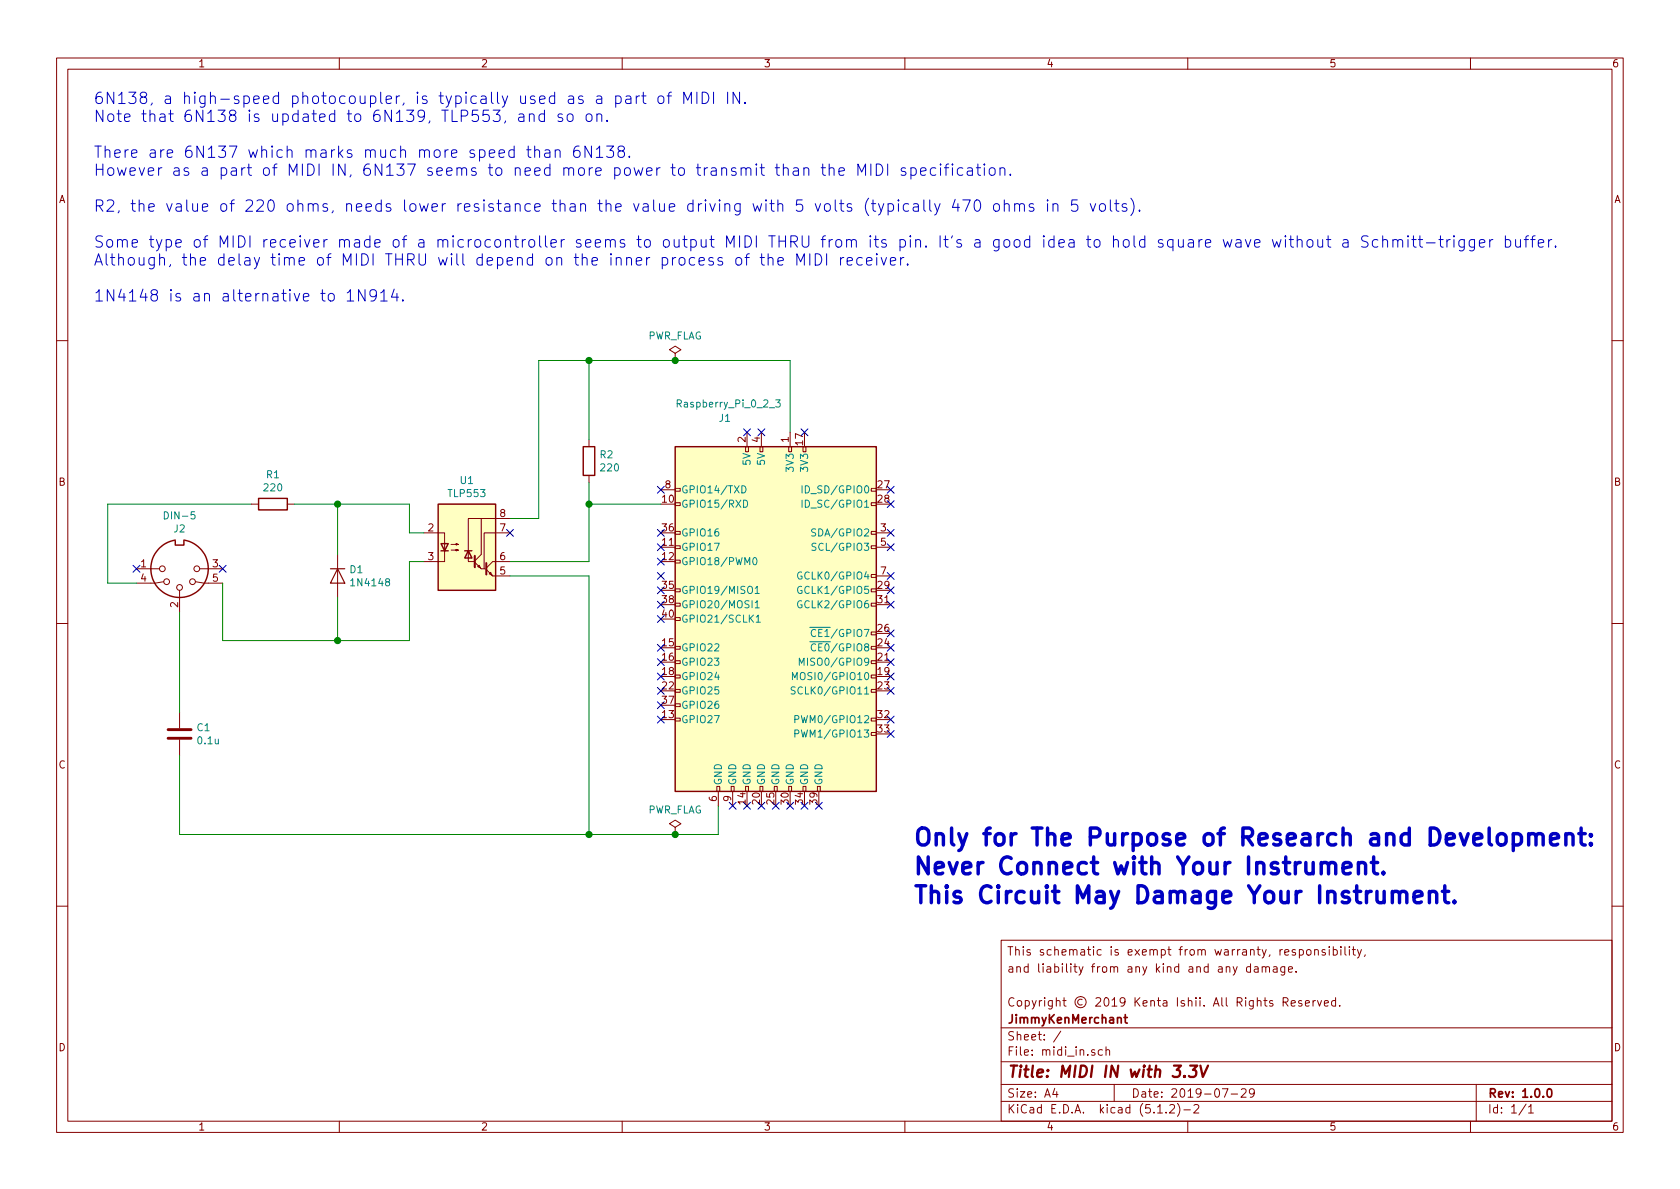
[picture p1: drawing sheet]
<svg xmlns="http://www.w3.org/2000/svg" width="297mm" height="210mm" viewBox="0 0 297 210" stroke-linecap="round" stroke-linejoin="round" font-family="sans-serif">
<g fill="none" stroke="#840000" stroke-width=".18">
<path d="M10 10.3h277v189.9h-277zM12 12.2h273v186.1h-273zM60 10.3v1.9M110 10.3v1.9M160 10.3v1.9M210 10.3v1.9M260 10.3v1.9M10 60.2h2M104.1 77.7v1.3M119.4 62.5l1-.7-1-.6-1 .6 1 .7v1.2M119.4 63.7h.1M131.8 79h.5v.9h-.5z"/>
<path d="M132.1 76.4v2.6M134.4 79h.5v.9h-.5zM134.6 76.4v2.6M139.4 79h.6v.9h-.6zM139.7 76.4v2.6M142 79h.5v.9h-.5zM285 60.2h2M44.4 89.1h1.3M50.8 89.1h1.3M59.7 98v7.7M74.9 94.2h3.7v5.1h-3.7M79.8 97.3h1.2l-.4 .1v-.3l.4 .2"/>
<path d="M79.8 96.3h1.2l-.4 .1v-.3l.4 .2M83.9 99.4l1.2 1.2h.6M85.1 91.7h-2.3v7.6h1M90.2 91.7h-5.1v6.3l-1.2 1.2M90.2 94.2h-4.6v6.4M90.2 99.3h-3.1l-1.1 1.2M104.1 84.1v1.2M116.8 86.6h2.6M119.4 99.1h.9v.5h-.9zM119.4 96.5h.9v.5h-.9zM119.4 94h.9v.5h-.9zM119.4 88.9h.9v.5h-.9z"/>
<path d="M119.4 86.4h.9v.5h-.9zM154.1 96.5h.8v.5h-.8zM154.1 94h.8v.5h-.8zM154.1 88.9h.8v.5h-.8zM154.1 86.4h.8v.5h-.8zM154.9 94.2h2.6M154.9 96.8h2.6M10 110.3h2M24.1 100.6h4.1M29 102.9l-1.6 .2h-3.3M31.7 104.4v3.8M34.5 102.9l1.6 .2h3.3"/>
<path d="M35.3 100.6h4.1M84.5 100.2l.2-.3 .3 .6zM86 100.7l1.1 1.1h3.1M86.5 101.5l.2-.3 .3 .5zM119.4 119.4h.9v.5h-.9zM119.4 116.8h.9v.5h-.9zM119.4 114.3h.9v.5h-.9zM119.4 109.2h.9v.5h-.9zM119.4 106.7h.9v.5h-.9zM119.4 104.1h.9v.5h-.9zM154.1 119.4h.8v.5h-.8zM154.1 116.8h.8v.5h-.8z"/>
<path d="M154.1 114.3h.8v.5h-.8zM154.1 111.8h.8v.5h-.8zM154.1 106.7h.8v.5h-.8zM154.1 104.1h.8v.5h-.8zM154.1 101.6h.8v.5h-.8zM154.9 101.8h2.6M285 110.3h2M31.7 126v2.8M31.7 130.8v2.8M119.4 127h.9v.5h-.9zM119.4 124.5h.9v.5h-.9zM119.4 121.9h.9v.5h-.9z"/>
<path d="M126.7 139.1h.6v.8h-.6zM127 139.9v2.6M129.3 139.1h.5v.8h-.5zM129.5 139.9v2.6M131.8 139.1h.5v.8h-.5zM134.4 139.1h.5v.8h-.5zM136.9 139.1h.5v.8h-.5zM139.4 139.1h.6v.8h-.6zM142 139.1h.5v.8h-.5zM144.5 139.1h.5v.8h-.5zM154.1 129.5h.8v.5h-.8zM154.1 127h.8v.5h-.8z"/>
<path d="M154.1 121.9h.8v.5h-.8zM119.4 146.3l1-.6-1-.7-1 .7 1 .6v1.3M119.4 147.6h.1M10 160.2h2M177 166.3h108v32h-108zM218.7 170.9l-.5 1.4-.2 .1M221.1 171l-.4-.1-.3 .3v.6l.3 .1h.4M221.1 170.4v1.5M221.8 171h.6l.1 .9M222.5 171.3l-.6 .1a.29 .29 0 0 0-.2 .2 .29 .29 0 0 0 .2 .3h.6M223.2 171.1l.2-.2 .3 .1 .1 .9M223.2 170.9v1"/>
<path d="M223.8 171.1a.36 .36 0 0 1 .3-.2 .36 .36 0 0 1 .4 .2v.8M225.2 171h.5l.1 .9M225.8 171.3l-.5 .1a.29 .29 0 0 0-.2 .2 .29 .29 0 0 0 .2 .3h.5M226.9 177.2l.7-.1 .1-.2v-.3l-.2-.2h-.6v1.5M227.2 170.9l-.1 1.4-.2 .1h-.4M227.2 171l-.5-.1-.3 .3 .1 .6 .2 .1h.5M227.2 177.2l.5 .7M227.8 171.4l.7-.1-.1-.3-.4-.1-.2 .2 .1 .8h.5M228.3 177.4l.7-.1v-.3l-.5-.1-.2 .2 .1 .7h.6M229.2 171.8v.1M229.7 168l.4-.1 .4 .3-.1 .6-.3 .1-.4-.1M229.7 167.9v1.5"/>
<path d="M230.1 177l-.3-.1-.2 .2 .1 .3 .4 .1v.3h-.5M230.8 177.4l.7-.1-.1-.3-.4-.1-.2 .2 .1 .7h.5M231.1 168l.2-.1 .4 .1v.8l-.2 .1-.4-.1zM232.2 176.9v1M232.4 168h.1a.37 .37 0 0 1 .6 .1v.8M232.4 167.9v1M232.6 176.9l-.4 .3M232.9 176.9l.4 1 .4-1M234.2 177.4l.7-.1-.1-.3-.4-.1-.2 .2v.7h.6M234.3 168l-.4-.1-.2 .2 .1 .2 .5 .2v.3h-.6M235 167.4v.2M235 167.9v1"/>
<path d="M235.7 168l.4-.1 .3 .3v.6l-.3 .1-.4-.1M235.7 167.4v1.5M236.1 177l-.4-.1-.3 .3 .1 .6 .2 .1 .4-.1M236.1 176.4v1.5M236.9 177.8v.1M237.1 167.4v.2M237.1 167.9v1M237.8 167.4v1.3l.2 .2M238.6 167.4v.2M238.6 167.9v1M239.1 167.9h.5M239.3 167.4v1.3l.3 .2"/>
<path d="M240 167.9l.4 1M240.7 167.9l-.5 1.4-.2 .1M241.4 168.8l-.2 .3M285 160.2h2M60 198.3v1.9M110 198.3v1.9M160 198.3v1.9M177 194.8h108M177 191.8h108M177 187.8h108M177 181.8h108M186.5 192.5l-.4 1h1"/>
<path d="M186.8 193v1M187.6 182.3l-1.3 2M193.5 185.7l-.3-.1-.2 .2 .1 .2 .4 .2v.3h-.5M194.9 185.7l-.4-.1-.3 .3 .1 .6 .2 .1 .4-.1M195.6 185.7l.2-.1 .3 .1 .1 .9M195.6 185.1v1.5M197 191.8v3M204.7 196.8h.8M206.2 196.7v.1M206.8 195.5l.2-.2h.4l.2 .2 .1 .3-.1 .2-.8 .8h.9M208.2 195.1a1.71 1.71 0 0 1 0 2.3M209.3 196.3h1.2"/>
<path d="M210 198.3v1.9M211.1 195.5l.2-.2h.4l.3 .5-1 1h1M216.1 192.5h1l-.6 1.5M217.7 193.5h1.1M219.5 192.7l.2-.2h.3l.3 .2v.3v.2l-.9 .8h.9M221.8 193.2l-.3 .3h-.3l-.3-.3v-.4l.2-.2 .4-.1 .2 .2a1.13 1.13 0 0 1-.2 1.2l-.4 .1M260 198.3v1.9M261 191.8v6.5M269.8 195.2l-1.2 2M270.3 195.8l.4-.5v1.5M270.3 196.8h.8"/>
<circle cx="28.7" cy="100.6" r=".51"/>
<circle cx="29.5" cy="102.9" r=".51"/>
<circle cx="31.8" cy="103.9" r=".51"/>
<circle cx="34" cy="102.9" r=".51"/>
<circle cx="34.8" cy="100.6" r=".51"/>
</g>
<path d="M198.7 179.9h.6M199 179.4v1.3l.3 .2M273.7 192.6l.3-.1a.94 .94 0 0 1 0 1.5h-.1a1 1 0 0 1-.2-1.4z" fill="none" stroke="#840000" stroke-width=".3"/>
<path d="M209.4 190.3v.1l-.1-.1h.1v.1M210.4 188.4h1.3l-.8 .8a.48 .48 0 0 1 .6 .4v.5l-.2 .2-.8 .1-.3-.1M212.2 188.4l.5 2 .9-2" fill="none" stroke="#840000" stroke-width=".41"/>
<g fill="#ffffc2" stroke="#ffffc2" stroke-width=".18">
<path d="M119.4 79h35.5v60.9h-35.5z"/>
<path d="M77.5 89.1h10.1v15.3h-10.1z"/>
</g>
<path d="M103.1 79h2.1v5.1h-2.1zM119.4 79h35.5v60.9h-35.5zM31 95.5a5.1 5.1 0 0 0-3.5 7.8 5.1 5.1 0 0 0 8.5 0 5.1 5.1 0 0 0-3.5-7.8M31 95.6v.8h1.5v-.8M45.7 88.1h5.1v2.1h-5.1zM77.5 89.1h10.1v15.3h-10.1zM78 96.1h1.2l-.6 1.3zM78 97.4h1.2M82.2 97.4h1.2M82.8 97.4l.6 1.3h-1.2z" fill="none" stroke="#840000" stroke-width=".25"/>
<g fill="none" stroke="#008484" stroke-width=".18">
<path d="M137.2 70.7h.7l-.4 .5 .4 .1v.6l-.2 .1-.5-.1M131.2 85.9a.64 .64 0 0 1 .7 .6 .64 .64 0 0 1-.7 .7zM131.5 88.4a.64 .64 0 0 1 .7 .7 .64 .64 0 0 1-.7 .6zM133.3 98.7l.1-.1a.67 .67 0 0 1 .5 .6 .67 .67 0 0 1-.5 .7 .83 .83 0 0 1-.1-1.2zM141.8 85.9v1.3M141.8 88.4v1.3M144.2 93.6l-.5-.1-.2 .3 .1 .3 .6 .2v.4l-.2 .1-.5-.1M144.3 96.1h-.5l-.2 .1v.3l.6 .3 .1 .3-.3 .2h-.4M132.7 109.3l.5 .7M133.2 108.8l-.7 .7M133.5 104l.4-.3v1.2M133.5 106.6l.4-.4v1.3"/>
<path d="M133.5 104.9h.7M133.5 107.5h.7M133.7 109.1l.4-.3v1.2M133.7 110h.7M141.3 117.6v-1.2l.4 .9 .5-.9v1.2M141.7 103.8a.59 .59 0 0 0-.7 .5 .59 .59 0 0 0 .7 .6l.1-.5h-.2M141.7 106.3a.59 .59 0 0 0-.7 .6 .59 .59 0 0 0 .7 .5l.1-.4h-.2M141.7 101.2a.59 .59 0 0 0-.7 .6 .59 .59 0 0 0 .7 .6l.1-.5h-.2M143.2 113.5h1.2M143.2 110.9h1.2M144.2 114a.6 .6 0 0 0-.8 .4 .6 .6 0 0 0 .6 .7l.2-.1M144.2 111.4a.6 .6 0 0 0-.8 .4 .6 .6 0 0 0 .6 .8l.2-.2"/>
<path d="M140.1 120.2v-1.3l.4 .9 .4-.9v1.3M140.5 127.2l.7-.1v-.4l-.2-.2h-.5v1.3M140.5 129.7l.7-.1v-.4l-.2-.1h-.5v1.2M140.6 121.5h-.5l-.2 .1 .1 .4 .5 .2 .1 .3-.2 .2h-.5"/>
</g>
<g fill="none" stroke="#000084" stroke-width=".18">
<path d="M131.5 75.8l1.2 1.3M132.7 75.8l-1.2 1.3M134 75.8l1.2 1.3M135.2 75.8l-1.2 1.3M141.6 75.8l1.2 1.3M142.8 75.8l-1.2 1.3M23.5 100l1.2 1.2M24.7 100l-1.2 1.2M38.8 100l1.2 1.2M40 100l-1.2 1.2M89.6 93.6l1.2 1.2M90.8 93.6l-1.2 1.2"/>
<path d="M116.2 86l1.2 1.2M116.2 93.6l1.2 1.2M116.2 96.2l1.2 1.2M116.2 98.7l1.2 1.2M117.4 86l-1.2 1.2M117.4 93.6l-1.2 1.2M117.4 96.2l-1.2 1.2M117.4 98.7l-1.2 1.2M156.9 86l1.2 1.2M156.9 88.5l1.2 1.3M156.9 93.6l1.2 1.2M156.9 96.2l1.2 1.2"/>
<path d="M158.1 86l-1.2 1.2M158.1 88.5l-1.2 1.3M158.1 93.6l-1.2 1.2M158.1 96.2l-1.2 1.2M116.2 101.2l1.2 1.3M116.2 103.8l1.2 1.2M116.2 106.3l1.2 1.2M116.2 113.9l1.2 1.3M116.2 116.5l1.2 1.2M116.2 119l1.2 1.2M116.2 108.9l1.2 1.2M117.4 101.2l-1.2 1.3"/>
<path d="M117.4 103.8l-1.2 1.2M117.4 106.3l-1.2 1.2M117.4 113.9l-1.2 1.3M117.4 116.5l-1.2 1.2M117.4 119l-1.2 1.2M117.4 108.9l-1.2 1.2M156.9 101.2l1.2 1.3M156.9 103.8l1.2 1.2M156.9 106.3l1.2 1.2M156.9 111.4l1.2 1.2M156.9 113.9l1.2 1.3M156.9 116.5l1.2 1.2"/>
<path d="M156.9 119l1.2 1.2M158.1 101.2l-1.2 1.3M158.1 103.8l-1.2 1.2M158.1 106.3l-1.2 1.2M158.1 111.4l-1.2 1.2M158.1 113.9l-1.2 1.3M158.1 116.5l-1.2 1.2M158.1 119l-1.2 1.2M116.2 121.6l1.2 1.2M116.2 124.1l1.2 1.2M116.2 126.6l1.2 1.3M117.4 126.6l-1.2 1.3"/>
<path d="M117.4 121.6l-1.2 1.2M117.4 124.1l-1.2 1.2M156.9 121.6l1.2 1.2M156.9 126.6l1.2 1.3M156.9 129.2l1.2 1.2M158.1 121.6l-1.2 1.2M158.1 126.6l-1.2 1.3M158.1 129.2l-1.2 1.2M128.9 141.9l1.2 1.2M130.1 141.9l-1.2 1.2M131.5 141.9l1.2 1.2M132.7 141.9l-1.2 1.2"/>
<path d="M134 141.9l1.2 1.2M135.2 141.9l-1.2 1.2M136.6 141.9l1.2 1.2M137.8 141.9l-1.2 1.2M139.1 141.9l1.2 1.2M140.3 141.9l-1.2 1.2M141.6 141.9l1.2 1.2M142.8 141.9l-1.2 1.2M144.2 141.9l1.2 1.2M145.4 141.9l-1.2 1.2"/>
</g>
<g fill="none" stroke="#0000c2" stroke-width=".61">
<path d="M234.9 153a.7 .7 0 0 1 1.1-.3l.2 .3v1.5M237.5 153.5l1.4-.3-.2-.5-.2-.2h-.6l-.3 .2-.1 .3v1.1l.1 .3 .3 .1h.6l.2-.1M240.2 152.8a.73 .73 0 0 1 1.3 .2v1.5M240.2 152.5v2M242.4 152.5h1.2M242.9 151.5v2.6l.1 .3 .6 .1M244.6 154.2l.1 .2-.1 .1-.2-.1 .2-.2v.3M246.2 157.9a.73 .73 0 0 1 1.2 .2v1.5M247.4 158.1l.2-.3 .3-.2h.4l.3 .2 .1 .3v1.5M250 158.6l1.4-.3-.1-.5-.3-.2h-.6l-.2 .2-.2 .3v1.1l.2 .3 .2 .1h.6l.3-.1M252.7 157.9a.76 .76 0 0 1 1.3 .2v1.5M252.7 157.6v2"/>
<path d="M255 157.6h1.2M255.4 156.6v2.6l.2 .3 .6 .1M257.1 159.4l.2 .1-.2 .1-.1-.1 .1-.1v.2M267.6 147.6a.96 .96 0 0 1 1.3 .1l.1 .3v.8l-.1 .3a.96 .96 0 0 1-1.3 .2M267.6 147.4v3M270.3 147.7a.76 .76 0 0 1 1.3 .1v1.6M270.3 147.4v2M271.6 147.8a.7 .7 0 0 1 1.1-.2l.1 .2v1.6M274.1 148.4l1.5-.3-.2-.5-.3-.2h-.5l-.3 .2-.2 .2v1.2l.2 .3 .3 .1h.5l.3-.1M276.9 147.7a.74 .74 0 0 1 1.2 .1v1.6M276.9 147.4v2M279.1 147.4h1.2"/>
<path d="M279.6 146.4v2.6l.1 .3 .6 .1M281.3 149.1l.1 .2-.1 .1-.2-.1 .2-.2v.3M281.3 147.6l.1 .1-.1 .1-.2-.1 .2-.1v.2"/>
</g>
<path d="M29.7 130.6h4.1M29.7 129h4.1" fill="none" stroke="#840000" stroke-width=".51"/>
<path d="M83.9 98.3v2M86 99.6v2" fill="none" stroke="#840000" stroke-width=".36"/>
<path d="M104.1 63.7v14M139.7 76.4v-12.7h-44.5v28h-5M44.4 89.1h-25.4v14h5.1M52.1 89.1h20.3v5.1h2.5M59.7 89.1v8.9M74.9 99.3h-2.5v14h-33v-10.2M104.1 85.3v14h-13.9M104.1 89.1h12.7M31.7 108.2v17.8M59.7 105.7v7.6M90.2 101.8h13.9v45.8M31.7 133.6v14h95.3v-5.1" fill="none" stroke="#008400" stroke-width=".18"/>
<path d="M58.4 100.6h2.6M59.7 100.6l1.3 2.5h-2.6z" fill="none" stroke="#840000" stroke-width=".2"/>
<g fill="#008400" stroke="#008400" stroke-width=".25">
<circle cx="59.7" cy="113.3" r=".51"/>
<circle cx="59.7" cy="89.1" r=".51"/>
<circle cx="104.1" cy="63.7" r=".51"/>
<circle cx="104.1" cy="147.6" r=".51"/>
<circle cx="119.4" cy="63.7" r=".51"/>
<circle cx="119.4" cy="147.6" r=".51"/>
<circle cx="104.1" cy="89.1" r=".51"/>
</g>
<g fill="none" stroke="#0000c2" stroke-width=".18">
<path d="M96.3 19.5v2M108.9 17.1l.5-.1 .4 .3v.6l-.1 .3-.3 .1-.5-.1M108.9 17v2M110.7 17.1l.2-.1 .6 .1 .1 1.2M111.6 17.4l-.7 .1a.39 .39 0 0 0-.3 .4 .39 .39 0 0 0 .3 .4l.7-.1M112.5 17v1.3M113.1 17l-.4 .1-.2 .2M113.5 17h.7M113.7 16.3v1.7l.1 .2 .4 .1M116.5 17.1a.54 .54 0 0 1 .9 .2v.6a.54 .54 0 0 1-.5 .4 .54 .54 0 0 1-.6-.4v-.6zM118 17h.7M118.7 16.3l-.4 .1-.1 .2v1.7"/>
<path d="M120.9 18.3v-2l.7 1.4 .7-1.4v2M123.2 16.3v2M124.2 16.3a1.02 1.02 0 0 1 1.1 1 1.02 1.02 0 0 1-1.1 1zM126.2 16.3v2M128.7 16.3v2M130.8 16.3v2l-1.2-2v2M131.7 18.1v.2l-.1-.1 .1-.1v.2M89.4 21.4l-.2 .4M91.8 20.2l.2-.1 .5 .1 .1 1.3M92.6 20.6l-.6 .1a.39 .39 0 0 0-.3 .4 .39 .39 0 0 0 .3 .4l.6-.1M93.1 26.5h.8M93.4 25.8v1.7l.1 .2 .4 .1"/>
<path d="M93.6 20.3a.47 .47 0 0 1 .8 .1v1.1M93.6 20.1v1.4M94.5 26.7a.52 .52 0 0 1 .8-.1l.1 1.2M94.5 25.8v2M96.3 20.2l-.6-.1-.4 .4v.6l.2 .3 .2 .1 .6-.1M96.4 26.6l.1-.1 .6 .1 .1 1.2M97.2 27l-.7 .1a.39 .39 0 0 0-.2 .4 .39 .39 0 0 0 .2 .3l.7-.1M98.2 26.7a.52 .52 0 0 1 .7-.1l.1 1.2M98.2 26.5v1.3M99.4 20.2l-.5-.1-.2 .3 .1 .3 .6 .2 .1 .2-.1 .3-.2 .1-.5-.1M100.5 20.2a.54 .54 0 0 1 .8 .3v.6a.54 .54 0 0 1-.5 .4 .54 .54 0 0 1-.5-.4v-.6zM102.4 25.8a.8 .8 0 0 0-1 .9v.8l.2 .2 .6 .1 .4-.3v-.5l-.4-.4h-.4l-.4 .4"/>
<path d="M103.8 20.2a.54 .54 0 0 1 .9 .3v.6a.54 .54 0 0 1-.5 .4 .54 .54 0 0 1-.6-.4v-.6zM104.6 25.8v2l-1.2-2v2M105.4 26.4l.6-.6v2M105.4 27.8h1.2M105.5 20.3a.49 .49 0 0 1 .9 .1v1.1M105.5 20.1v1.4M107.3 25.8h1.2l-.7 .8a.53 .53 0 0 1 .7 .4v.5l-.2 .2-.8 .1-.2-.2M107.3 21.3l.1 .1-.1 .1v-.2v.2M109.7 26.7l-.4-.2v-.5a.68 .68 0 0 1 1 0l.1 .3-.2 .3-.8 .2a.68 .68 0 0 0 0 .9l.6 .1 .4-.3v-.4l-.4-.4M111.3 27.6v.2l-.1-.1 .1-.1v.2M146.6 29.9a.5 .5 0 0 1 .9 0v1.1M146.6 29v2"/>
<path d="M148.3 30.3l1-.2-.1-.3-.6-.1-.3 .2 .1 1 .2 .1 .6-.1M151.7 31v-2l.6 1.4 .7-1.4v2M154 29v2M154.9 29a1.06 1.06 0 0 1 1.2 .7 1.06 1.06 0 0 1-.4 1.2l-.8 .1zM156.9 29v2M160.1 29.8l-.2-.1-.5 .1-.1 .1 .1 .3a.67 .67 0 0 1 .8 .5l-.3 .3-.6-.1M160.7 36.1l-.6-.1-.4 .4v.6l.2 .3 .2 .1 .6-.1M161.1 29.8l.5-.1 .4 .3v.6l-.2 .3-.2 .1-.5-.1M161.1 29.7v2M161.5 36.1l.2-.1 .6 .1 .1 1.3M162.4 36.5l-.7 .1a.39 .39 0 0 0-.3 .4 .39 .39 0 0 0 .3 .4l.7-.1M162.8 30.3l.9-.2-.1-.3-.5-.1-.3 .2 .1 1 .2 .1 .5-.1"/>
<path d="M163.3 35.4v1.7l.3 .3M164.4 35.4v1.7l.3 .3M165.3 36l.4 1.4M165.5 29.8l-.6-.1-.4 .3v.6l.2 .3 .2 .1 .6-.1M166.2 36l-.7 1.8-.2 .2M166.3 29l-.1 .1h.2l-.1-.1v.2M166.3 29.7v1.3M167 29.7h.7M167.7 29l-.3 .1-.1 .2v1.7M168.4 29l-.1 .1h.2l-.1-.1v.2M168.4 29.7v1.3M168.9 35.2l-.5 1.5h1.2"/>
<path d="M169.4 36v1.4M170.2 29.8l-.6-.1-.3 .3v.6l.2 .3 .1 .1 .6-.1M170.2 35.4h1.4l-.9 2M171.1 29.8l.2-.1 .6 .1v1.2M171.9 30.1l-.6 .1a.39 .39 0 0 0-.3 .4 .39 .39 0 0 0 .3 .4l.6-.1M172.4 35.5a.49 .49 0 0 1 .5-.1 .49 .49 0 0 1 .4 .3 1.03 1.03 0 0 1-.6 1.7 1.18 1.18 0 0 1-.4-1.7zM172.6 29.7h.8M172.9 29v1.7l.1 .2 .4 .1M174 29l-.1 .1h.2l-.1-.1v.2M174 29.7v1.3M175.1 29.8a.54 .54 0 0 1 .8 .2v.6a.54 .54 0 0 1-.5 .4 .54 .54 0 0 1-.5-.4v-.6zM175.8 36.2a.53 .53 0 0 1 .5-.2 .53 .53 0 0 1 .4 .4v.6a.54 .54 0 0 1-.5 .4 .54 .54 0 0 1-.5-.4z"/>
<path d="M176.8 29.9a.5 .5 0 0 1 .9 0v1.1M176.8 29.7v1.3M177.6 36.2a.5 .5 0 0 1 .8 .1v1.1M177.6 35.4v2M178.6 30.8v.2l-.1-.1 .1-.1v.2M179.4 36.2a.49 .49 0 0 1 .9 .1v1.1M179.4 36v1.4M180.3 36.3v-.2a.5 .5 0 0 1 .8 .2v1.1M182.7 36.1a.48 .48 0 0 0-.7 .2l.1 .3a.68 .68 0 0 1 .7 .4l-.3 .4-.5-.1M185.2 35.4l-.1 .1h.2l-.1-.1v.1M185.2 36v1.4M186.2 36.2a.49 .49 0 0 1 .8 .1v1.1"/>
<path d="M186.2 36v1.4M190.5 35.4h-1l-.1 .9 .3-.2h.5l.3 .2 .1 .2-.1 .7-.3 .2h-.5l-.3-.2M192.8 36l.4 1.4 .5-1.4M194.5 36.2a.55 .55 0 0 1 .5-.2 .55 .55 0 0 1 .5 .4v.6a.55 .55 0 0 1-.6 .4 .55 .55 0 0 1-.5-.4zM196.3 35.4v1.7l.3 .3M197.1 36h.7M197.4 35.4v1.7l.1 .2 .3 .1M199.2 36.1a.5 .5 0 0 0-.8 .2l.1 .3a.68 .68 0 0 1 .8 .4l-.1 .3-.2 .1-.6-.1M199.9 35a2.37 2.37 0 0 1 0 3.1M201.5 37.2l.1 .1-.1 .1-.1-.1 .1-.1v.2M61.4 51.8l.6-.6v2M61.4 53.2h1.1"/>
<path d="M64.5 51.2v2l-1.1-2v2M66.5 52.1l-.3 .4h-.4l-.4-.4v-.5l.2-.3 .6-.1 .2 .2a1.34 1.34 0 0 1-.4 1.8h-.4M67.3 51.8l.6-.6v2M67.3 53.2h1.2M69.7 51.1l-.5 1.4h1.3M70.2 51.9v1.3M71.2 53l.1 .1-.1 .1v-.2v.2M131.7 45.5h.8M132.5 44.9l-.4 .1-.1 .2v1.7M134.4 45.5h.8M134.7 44.9v1.7l.1 .2 .4 .1M135.8 45.7a.5 .5 0 0 1 .9 .1v1.1"/>
<path d="M135.8 44.9v2M137.5 46.2l1-.2-.1-.4-.6-.1-.3 .3 .1 1 .2 .1 .6-.1M140.9 46.9v-2l.7 1.4 .6-1.4v2M143.2 44.9v2M144.1 44.9a1.06 1.06 0 0 1 1.2 .6 1.06 1.06 0 0 1-.4 1.3l-.8 .1zM146.2 44.9v2M148.6 45.5v1.4M149.2 45.5l-.4 .1-.2 .3M149.8 46.2l.9-.2-.1-.4-.5-.1-.3 .3 .1 1 .2 .1 .5-.1M152.5 45.6l-.6-.1-.4 .4v.6l.2 .3 .2 .1 .6-.1M153.2 46.2l1-.2-.1-.4-.6-.1-.3 .3 .1 1 .2 .1 .6-.1M155 45.5v1.4"/>
<path d="M155.8 45.5l.5 1.4 .4-1.4M157.4 46.2l1-.2-.1-.4-.6-.1-.3 .3 .1 1 .2 .1 .6-.1M159.2 45.5v1.4M159.8 45.5l-.4 .1-.2 .3M160.5 46.7l.1 .1-.1 .1-.1-.1 .1-.1v.2M220.2 42.4l.5 1.3 .5-1.3M221.8 43l1-.2-.1-.3-.6-.1-.3 .2 .1 1 .2 .1 .6-.1M225 42.4l.3 1.3 .4-1 .4 1 .4-1.3M227.3 41.7l-.1 .1 .1 .1v-.2v.2M227.3 42.4v1.3M227.9 42.4h.8M228.2 41.7v1.7l.1 .2 .4 .1"/>
<path d="M229.4 42.6a.5 .5 0 0 1 .8 0v1.1M229.4 41.7v2M231.2 42.6a.53 .53 0 0 1 .5-.2 .53 .53 0 0 1 .4 .3v.6a.54 .54 0 0 1-.5 .4 .54 .54 0 0 1-.5-.4zM233 42.4l.1 1.2a.52 .52 0 0 0 .8-.1M233.9 42.4v1.3M234.5 42.4h.8M234.8 41.7v1.7l.1 .2 .4 .1M237.5 42.5l.2-.1 .6 .1 .1 1.2M238.4 42.8l-.7 .1a.39 .39 0 0 0-.3 .4 .39 .39 0 0 0 .3 .4l.7-.1M241.9 41.8l-.3-.1-.7 .1a.47 .47 0 0 0-.2 .5 .47 .47 0 0 0 .4 .3 .73 .73 0 0 1 .8 .5l-.1 .4-.3 .2-.8-.1M243.6 42.5l-.6-.1-.4 .3v.6l.2 .3 .2 .1 .6-.1M244.5 42.6a.49 .49 0 0 1 .8 0v1.1"/>
<path d="M244.5 41.7v2M246.3 42.6a.52 .52 0 0 1 .7-.1l.1 1.2M246.3 42.4v1.3M247.1 42.6l.3-.2 .5 .1 .1 1.2M248.9 41.7v.1h.1l-.1-.1v.2M248.9 42.4v1.3M249.6 42.4h.8M249.9 41.7v1.7l.1 .2 .4 .1M250.8 42.4h.7M251.1 41.7v1.7l.1 .2 .3 .1M252.2 42.9h1.5M254.4 42.4h.8"/>
<path d="M254.7 41.7v1.7l.1 .2 .4 .1M255.8 42.4v1.3M256.4 42.4l-.4 .1-.2 .2M257.1 41.7l-.1 .1h.2l-.1-.1v.2M257.1 42.4v1.3M258.9 42.4v1.6a.56 .56 0 0 1-.9 .3M258.9 42.5l-.6-.1-.4 .3v.6l.2 .3 .2 .1 .6-.1M260.7 42.4v1.6a.54 .54 0 0 1-.9 .3M260.7 42.5l-.6-.1-.3 .3v.6l.1 .3 .2 .1 .6-.1M261.6 43l.9-.2-.1-.3-.6-.1-.2 .2 .1 1 .1 .1 .6-.1M263.4 42.4v1.3M264 42.4l-.4 .1-.2 .2"/>
<path d="M266.2 42.5l.5-.1 .4 .3v.6l-.2 .3-.2 .1-.5-.1M266.2 41.7v2M268 42.4l.1 1.2a.52 .52 0 0 0 .7-.1M268.8 42.4v1.3M269.5 42.4h.8M270.3 41.7l-.4 .1-.1 .2v1.7M270.6 42.4h.8M271.4 41.7l-.4 .1-.1 .2v1.7M272 43l.9-.2-.1-.3-.5-.1-.3 .2 .1 1 .2 .1 .5-.1M273.8 42.4v1.3M274.4 42.4l-.4 .1-.2 .2M275 43.5l.1 .1-.1 .1v-.2v.2"/>
</g>
<g font-size="4.2" fill="#0000c2">
<text x="161.3" y="149.6">Only for The Purpose of Research and Development:</text>
<text x="161.3" y="154.7">Never Connect with Your Instrument.</text>
<text x="161.3" y="159.8">This Circuit May Damage Your Instrument.</text>
</g>
<g font-size="2.8" fill="#0000c2">
<text x="16.5" y="18.4">6N138, a high-speed photocoupler, is typically used as a part of MIDI IN.</text>
<text x="16.5" y="21.6">Note that 6N138 is updated to 6N139, TLP553, and so on.</text>
<text x="16.5" y="27.9">There are 6N137 which marks much more speed than 6N138.</text>
<text x="16.5" y="31.1">However as a part of MIDI IN, 6N137 seems to need more power to transmit than the MIDI specification.</text>
<text x="16.5" y="37.5">R2, the value of 220 ohms, needs lower resistance than the value driving with 5 volts (typically 470 ohms in 5 volts).</text>
<text x="16.5" y="43.8">Some type of MIDI receiver made of a microcontroller seems to output MIDI THRU from its pin. It's a good idea to hold square wave without a Schmitt-trigger buffer.</text>
<text x="16.5" y="47">Although, the delay time of MIDI THRU will depend on the inner process of the MIDI receiver.</text>
<text x="16.5" y="53.3">1N4148 is an alternative to 1N914.</text>
</g>
<text font-size="2.8" fill="#840000" x="178" y="190.5">Title: MIDI IN with 3.3V</text>
<g font-size="2.1" fill="#840000">
<text x="178" y="172">and liability from any kind and any damage.</text>
<text x="178" y="169">This schematic is exempt from warranty, responsibility,</text>
<text x="178" y="178">Copyright © 2019 Kenta Ishii. All Rights Reserved.</text>
<text x="178" y="184">Sheet: /</text>
<text x="178" y="181">JimmyKenMerchant</text>
<text x="178" y="186.7">File: midi_in.sch</text>
<text x="178" y="196.9">KiCad E.D.A. kicad (5.1.2)-2</text>
<text x="178" y="194.1">Size: A4</text>
<text x="200" y="194.1">Date: 2019-07-29</text>
<text x="263" y="194.1">Rev: 1.0.0</text>
<text x="263" y="196.9">Id: 1/1</text>
</g>
<g font-size="1.8" fill="#840000">
<text x="35" y="11.9">1</text>
<text x="85" y="11.9">2</text>
<text x="135" y="11.9">3</text>
<text x="185" y="11.9">4</text>
<text x="235" y="11.9">5</text>
<text x="285" y="11.9">6</text>
<text x="10.4" y="35.9">A</text>
<text x="285.4" y="35.9">A</text>
<text x="131.8" y="78.2" transform="rotate(-90 131.8 78.2)">2</text>
<text x="134.4" y="78.2" transform="rotate(-90 134.4 78.2)">4</text>
<text x="139.4" y="78.2" transform="rotate(-90 139.4 78.2)">1</text>
<text x="142" y="78.7" transform="rotate(-90 142 78.7)">17</text>
<text x="10.4" y="85.9">B</text>
<text x="117.1" y="88.9">10</text>
<text x="117.6" y="86.4">8</text>
<text x="155.2" y="86.4">27</text>
<text x="155.2" y="88.9">28</text>
<text x="285.4" y="85.9">B</text>
<text x="75.7" y="94">2</text>
<text x="88.4" y="94">7</text>
<text x="88.4" y="91.4">8</text>
<text x="117.1" y="94">36</text>
<text x="155.7" y="94">3</text>
<text x="24.9" y="100.3">1</text>
<text x="37.6" y="100.3">3</text>
<text x="75.7" y="99.1">3</text>
<text x="88.4" y="101.6">5</text>
<text x="88.4" y="99.1">6</text>
<text x="117.1" y="96.5">11</text>
<text x="117.1" y="99.1">12</text>
<text x="155.7" y="96.5">5</text>
<text x="155.7" y="101.6">7</text>
<text x="24.9" y="102.9">4</text>
<text x="31.5" y="107.4" transform="rotate(-90 31.5 107.4)">2</text>
<text x="37.6" y="102.9">5</text>
<text x="117.1" y="104.1">35</text>
<text x="117.1" y="106.7">38</text>
<text x="155.2" y="104.1">29</text>
<text x="155.2" y="106.7">31</text>
<text x="117.1" y="109.2">40</text>
<text x="155.2" y="111.8">26</text>
<text x="117.1" y="114.3">15</text>
<text x="117.1" y="116.8">16</text>
<text x="117.1" y="119.4">18</text>
<text x="155.2" y="119.4">19</text>
<text x="155.2" y="116.8">21</text>
<text x="155.2" y="114.3">24</text>
<text x="117.1" y="121.9">22</text>
<text x="117.1" y="124.5">37</text>
<text x="155.2" y="121.9">23</text>
<text x="117.1" y="127">13</text>
<text x="155.2" y="127">32</text>
<text x="155.2" y="129.5">33</text>
<text x="10.4" y="135.9">C</text>
<text x="285.4" y="135.9">C</text>
<text x="126.7" y="141.7" transform="rotate(-90 126.7 141.7)">6</text>
<text x="129.3" y="141.7" transform="rotate(-90 129.3 141.7)">9</text>
<text x="131.8" y="142.2" transform="rotate(-90 131.8 142.2)">14</text>
<text x="134.4" y="142.2" transform="rotate(-90 134.4 142.2)">20</text>
<text x="136.9" y="142.2" transform="rotate(-90 136.9 142.2)">25</text>
<text x="139.4" y="142.2" transform="rotate(-90 139.4 142.2)">30</text>
<text x="142" y="142.2" transform="rotate(-90 142 142.2)">34</text>
<text x="144.5" y="142.2" transform="rotate(-90 144.5 142.2)">39</text>
<text x="10.4" y="185.9">D</text>
<text x="285.4" y="185.9">D</text>
<text x="35" y="199.9">1</text>
<text x="85" y="199.9">2</text>
<text x="135" y="199.9">3</text>
<text x="185" y="199.9">4</text>
<text x="235" y="199.9">5</text>
<text x="285" y="199.9">6</text>
</g>
<g font-size="1.8" fill="#008484">
<text x="114.4" y="60">PWR_FLAG</text>
<text x="120.2" y="72.1">Raspberry_Pi_0_2_3</text>
<text x="127.2" y="74.6">J1</text>
<text x="106.1" y="81">R2</text>
<text x="106.3" y="83.4">220</text>
<text x="132.7" y="82.2" transform="rotate(-90 132.7 82.2)">5V</text>
<text x="135.3" y="82.2" transform="rotate(-90 135.3 82.2)">5V</text>
<text x="140.3" y="83.2" transform="rotate(-90 140.3 83.2)">3V3</text>
<text x="142.9" y="83.2" transform="rotate(-90 142.9 83.2)">3V3</text>
<text x="46.8" y="86.9">220</text>
<text x="47.1" y="84.6">R1</text>
<text x="79.4" y="87.9">TLP553</text>
<text x="81.4" y="85.6">U1</text>
<text x="120.4" y="89.8">GPIO15/RXD</text>
<text x="120.4" y="87.2">GPIO14/TXD</text>
<text x="142.8" y="87.2">ID_SD/GPIO0</text>
<text x="142.8" y="89.8">ID_SC/GPIO1</text>
<text x="29.4" y="91.8">DIN-5</text>
<text x="30.8" y="94.2">J2</text>
<text x="120.4" y="94.9">GPIO16</text>
<text x="144.3" y="94.9">SDA/GPIO2</text>
<text x="61.9" y="101.4">D1</text>
<text x="120.4" y="97.4">GPIO17</text>
<text x="120.4" y="99.9">GPIO18/PWM0</text>
<text x="144.5" y="97.4">SCL/GPIO3</text>
<text x="62.4" y="103.7">1N4148</text>
<text x="120.4" y="105">GPIO19/MISO1</text>
<text x="120.4" y="107.6">GPIO20/MOSI1</text>
<text x="142" y="105">GCLK1/GPIO5</text>
<text x="142" y="107.6">GCLK2/GPIO6</text>
<text x="142" y="102.5">GCLK0/GPIO4</text>
<text x="120.4" y="110.1">GPIO21/SCLK1</text>
<text x="144.6" y="112.6">CE1/GPIO7</text>
<text x="120.4" y="115.2">GPIO22</text>
<text x="120.4" y="117.7">GPIO23</text>
<text x="142.5" y="117.7">MISO0/GPIO9</text>
<text x="144.6" y="115.2">CE0/GPIO8</text>
<text x="120.4" y="120.3">GPIO24</text>
<text x="120.4" y="122.8">GPIO25</text>
<text x="120.4" y="125.3">GPIO26</text>
<text x="141.2" y="122.8">SCLK0/GPIO11</text>
<text x="141.5" y="120.3">MOSI0/GPIO10</text>
<text x="34.9" y="129.3">C1</text>
<text x="35.1" y="131.6">0.1u</text>
<text x="120.4" y="127.9">GPIO27</text>
<text x="141.7" y="127.9">PWM0/GPIO12</text>
<text x="141.7" y="130.4">PWM1/GPIO13</text>
<text x="114.4" y="143.9">PWR_FLAG</text>
<text x="127.6" y="138.9" transform="rotate(-90 127.6 138.9)">GND</text>
<text x="130.2" y="138.9" transform="rotate(-90 130.2 138.9)">GND</text>
<text x="132.7" y="138.9" transform="rotate(-90 132.7 138.9)">GND</text>
<text x="135.3" y="138.9" transform="rotate(-90 135.3 138.9)">GND</text>
<text x="137.8" y="138.9" transform="rotate(-90 137.8 138.9)">GND</text>
<text x="140.3" y="138.9" transform="rotate(-90 140.3 138.9)">GND</text>
<text x="142.9" y="138.9" transform="rotate(-90 142.9 138.9)">GND</text>
<text x="145.4" y="138.9" transform="rotate(-90 145.4 138.9)">GND</text>
</g>
</svg>
